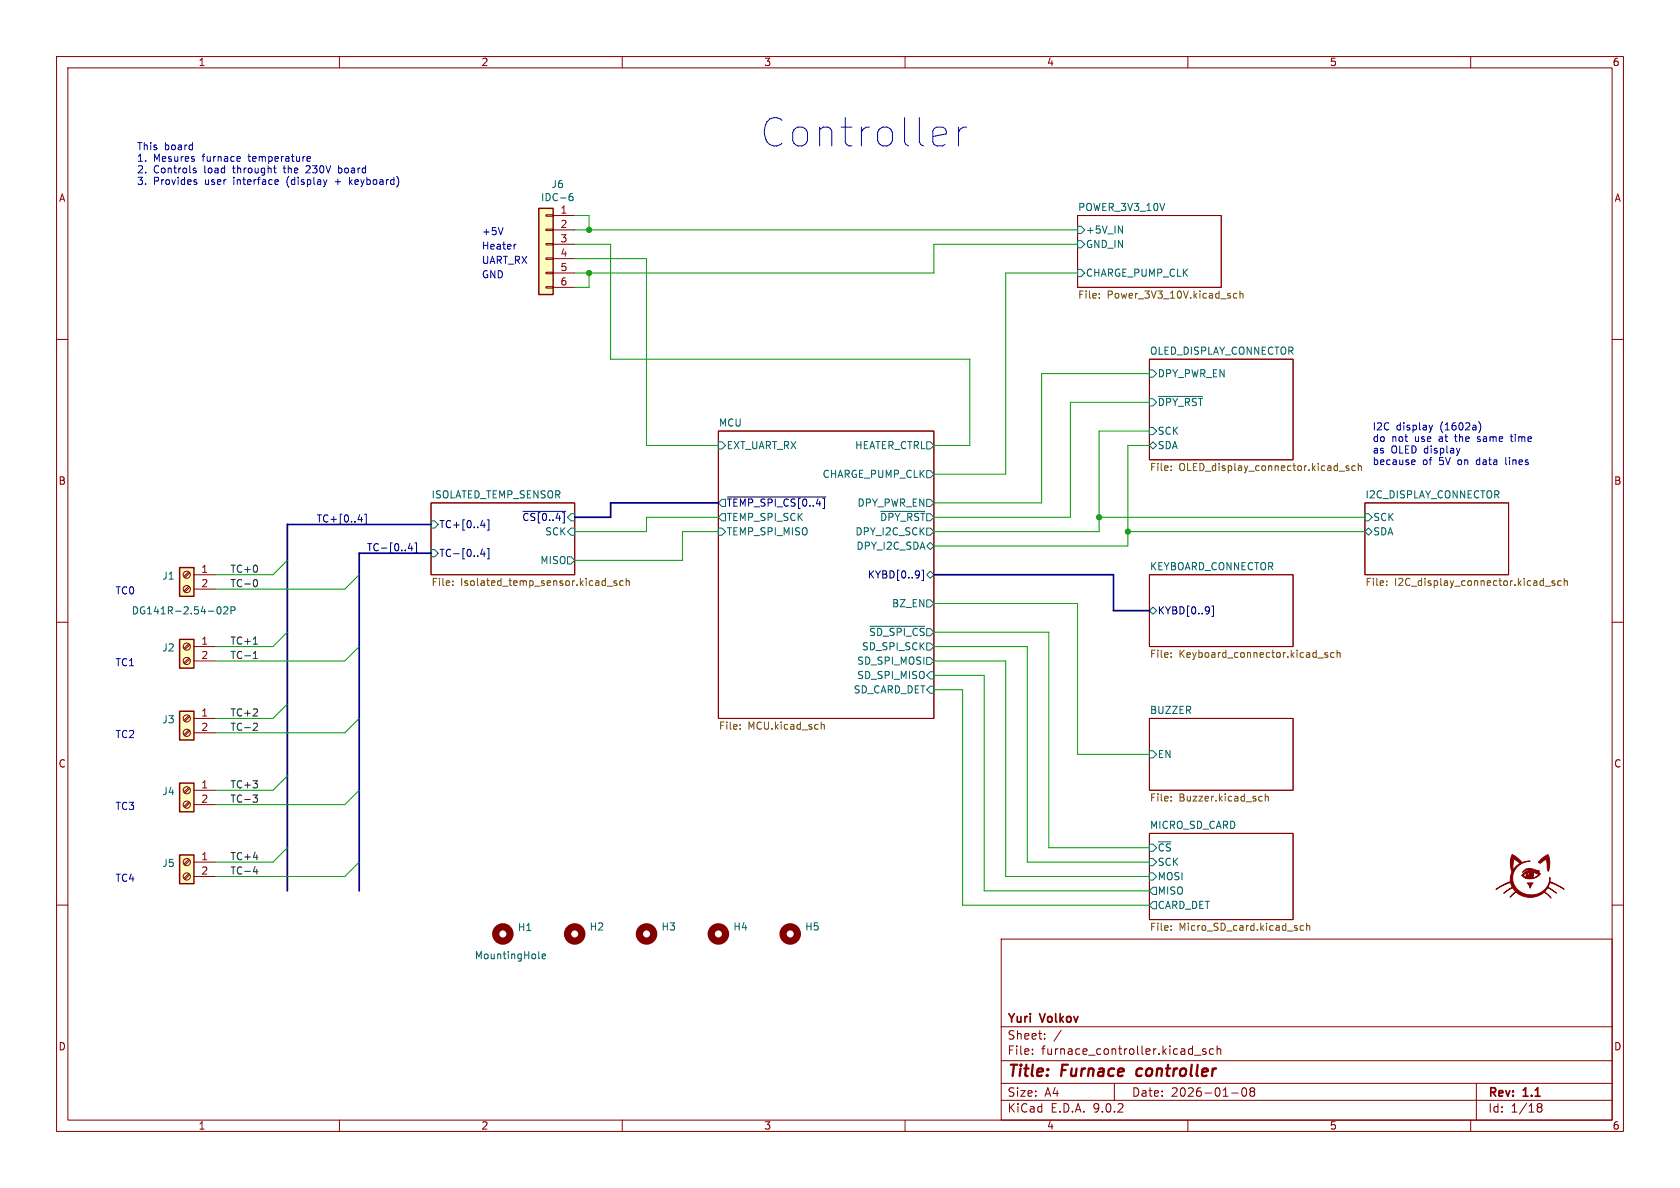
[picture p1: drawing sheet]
<svg xmlns="http://www.w3.org/2000/svg" width="297mm" height="210mm" viewBox="0 0 297 210" stroke-linecap="round" stroke-linejoin="round" font-family="sans-serif">
<g fill="none" stroke="#840000" stroke-width=".18">
<path d="M10 10h277v190h-277zM12 12h273v186h-273zM60 10v2M110 10v2M160 10v2M210 10v2M260 10v2M190.5 38.1h25.4v12.7h-25.4zM10 60h2M127 76.2h38.1v50.8h-38.1zM203.2 63.5h25.4v17.8h-25.4zM285 60h2"/>
<path d="M76.2 88.9h25.4v12.7h-25.4zM241.3 88.9h25.4v12.7h-25.4zM10 110h2M203.2 101.6h25.4v12.7h-25.4zM285 110h2M203.2 127h25.4v12.7h-25.4zM203.2 147.3h25.4v15.3h-25.4zM10 160h2M177 166h108v32h-108zM285 160h2M60 198v2M110 198v2"/>
<path d="M160 198v2M177 194.5h108M177 191.5h108M177 187.5h108M177 181.5h108M182.5 186.3v.1M182.5 185.5v.1M184.7 183.6v.1M184.7 182.8v.1M187.6 182.1l-1.3 2M197 191.5v3M210 198v2"/>
<path d="M211.2 186.5h1.1M213.2 185.5l-.4-.1-.2 .2 .1 .2 .5 .2v.3h-.6M214.5 185.5l-.4-.1-.3 .3v.4l.2 .2h.5M215.2 185.5l.2-.1 .3 .1 .1 .9M215.2 184.9v1.5M217.7 193.2h1.2M219.7 192.4l.2-.1a.81 .81 0 0 1 .6 .6 .81 .81 0 0 1-.3 .8l-.2 .1a.81 .81 0 0 1-.3-1.4zM221.2 192.9l-.2-.2 .2-.4 .5 .1 .1 .2-.3 .3M221.2 192.9l-.2 .3v.5l.2 .1 .5-.1 .1-.2-.1-.4-.2-.2M221.2 192.9h.3M260 198v2M261 191.5v6.5"/>
<path d="M271.7 195.5l.3 .2M271.7 195.4l.3-.3 .5 .1 .1 .3-.3 .2M272 195.7h.3M272 195.7l-.3 .3M272.3 195.7l.3 .3-.1 .5-.5 .1-.3-.3"/>
</g>
<path d="M201.1 189.1l-.2 .7 .3 .4" fill="none" stroke="#840000" stroke-width=".4"/>
<g fill="none" stroke="#006464" stroke-width=".18">
<path d="M197.7 39.9l.7 1.3v-1.3M190.5 47.6h.6l.7 .7-.7 .6h-.6zM190.5 40h.6l.7 .6-.7 .7h-.6zM190.5 42.5h.6l.7 .7-.7 .6h-.6zM127 78.1h.6l.7 .6-.7 .7h-.6zM163.8 78.1h.7l.6 .6-.6 .7h-.7zM203.2 65.4h.6l.7 .6-.7 .7h-.6zM203.2 70.5h.6l.7 .6-.7 .7h-.6zM203.2 78.7l.6-.6 .7 .6-.7 .7zM203.2 75.6h.6l.7 .6-.7 .6h-.6zM204.8 70.1h7.8M76.2 97.2h.6l.7 .6-.7 .6h-.6z"/>
<path d="M76.2 92.1h.6l.7 .6-.7 .6h-.6zM100.3 94l.7-.7h.6v1.3h-.6zM100.3 98.4h.7l.6 .7-.6 .6h-.7zM101 90.8h.6v1.3h-.6l-.7-.7zM127 93.3h.6l.7 .7-.7 .6h-.6zM127.6 90.8h.7v1.3h-.7l-.6-.7zM127.6 88.3h.7v1.2h-.7l-.6-.6zM155.7 90.4h7.8M163.8 88.3h.7l.6 .6-.6 .6h-.7zM163.8 96.5l.7-.6 .6 .6-.6 .7zM163.8 93.3h.7l.6 .7-.6 .6h-.7zM163.8 83.2h.7l.6 .6-.6 .7h-.7z"/>
<path d="M241.3 90.8h.6l.7 .6-.7 .7h-.6zM241.3 94l.6-.7 .7 .7-.7 .6zM153.8 110.7h9.7M163.8 106h.7l.6 .7-.6 .6h-.7zM163.8 116.2h.7l.6 .6-.6 .7h-.7zM163.8 113.7h.7l.6 .6-.6 .6h-.7zM163.8 101.6l.7-.6 .6 .6-.6 .6zM164.5 118.7h.6v1.3h-.6l-.7-.6zM203.2 108l.6-.7 .7 .7-.7 .6zM164.5 121.3h.6v1.3h-.6l-.7-.7zM203.2 132.7h.6l.7 .7-.7 .6h-.6zM203.2 149.2h.6l.7 .7-.7 .6h-.6z"/>
<path d="M203.2 154.3h.6l.7 .6-.7 .7h-.6zM203.2 151.8h.6l.7 .6-.7 .6h-.6zM203.8 156.8h.7v1.3h-.7l-.6-.6zM203.8 159.4h.7v1.3h-.7l-.6-.7z"/>
</g>
<g fill="none" stroke="#725600" stroke-width=".18">
<path d="M194.3 52.6v.1M194.3 51.9v.1M218.7 51.9h-.4l-.2 .2 .1 .5h.5M219.2 52l.2-.1h.3v.8M219.2 51.4v1.3M207 82.4v.1M207 83.1v.1M236.7 83.3h1M238.4 82.4l-.3-.1-.1 .2v.2l.4 .1v.3h-.4M239.6 82.4l-.4-.1-.2 .3 .1 .5h.5M240.1 82.5l.2-.2 .3 .1 .1 .8M240.1 81.9v1.3"/>
<path d="M80 103.4v.1M80 102.7v.1M107.3 103.6h1M109 102.7h-.3l-.2 .1 .1 .2 .4 .1v.3h-.5M110.2 102.7h-.4l-.2 .2 .1 .5h.5M110.7 102.8l.2-.1h.3l.1 .8M110.7 102.2v1.3M207 115.4v.1M207 116.1v.1M233 116.3h1M234.7 115.4h-.3l-.2 .1 .1 .2 .4 .1v.3h-.5M235.8 115.4h-.3l-.3 .2 .2 .5h.4"/>
<path d="M236.4 115.5l.2-.1h.3v.8M236.4 114.9v1.3M245.1 102.7v.1M245.1 103.4v.1M273.1 103.6h1M274.8 102.7h-.3l-.1 .1v.2l.4 .1v.3h-.4M276 102.7h-.4l-.2 .2 .1 .5h.5M276.5 102.8l.2-.1h.3l.1 .8M276.5 102.2v1.3M130.8 128.8v.1M130.8 128.1v.1M145.2 127.6v1.3"/>
<path d="M145.2 128.2l.2-.1h.3v.8M207 141.5v.1M207 140.8v.1M222.8 140.8h.3M223.1 141.5l-.3 .1M223.7 140.9l.2-.1h.3v.8M223.7 140.3v1.3M207 163.7v.1M207 164.3v.2M230.5 163.7l-.4-.1-.3 .3 .2 .5h.5M231 163.7l.2-.1 .3 .1v.8M231 163.2v1.3"/>
</g>
<path d="M85 92.9h.8M85.3 97l-.3 .9h.8M85.6 92.4v.9M85.6 97.5v.9M86.1 97h.3v1.8h-.3M86.1 91.9h.3v1.8h-.3M92.5 90.4h7.5M128.6 87.9h17.4M163 100.8h.3v1.8h-.3M214.2 107.1h.3v1.9h-.3" fill="none" stroke="#000084" stroke-width=".18"/>
<circle cx="139.7" cy="165.1" r="1.27" fill="none" stroke="#840000" stroke-width="1.3"/>
<g fill="#840000" stroke="#840000" stroke-width=".18">
<path d="M267.3 151.1l.9 .5 .9 .9 1.4-.3a3 3 0 0 0-3.1 3.2 3 3 0 0 0 3.5 2.8 3.2 3.2 0 0 0 3.1-3.1v.8l1.1 .4 1.4 .9-1.2-.7-1.3-.5-.3 .8 1.5 1.1-1.6-1-.5 .7 1.1 1.2-1.2-1.1a3.9 3.9 0 0 1-2.1 .9 3.8 3.8 0 0 1-2.9-.9l-1 .9 .9-1-.5-.7-1.6 1 1.6-1.1-.3-.8-1.7 .7-.9 .5 1.6-1 .9-.3v-.9l.3-.8-.1-.4a.77 .77 0 0 0 .7-.5l.8-.6-1-.8-.2 1v.9h-.3l-.2-1.7z"/>
<path d="M269.4 153.9a2.13 2.13 0 0 1 2.3 0l.5 .1h-.6l.5 .3-.4-.1a1.87 1.87 0 0 0-2.5 0z"/>
<path d="M270 156.1h1l-.5 .9z"/>
<path d="M270.3 154.3h.1a.39 .39 0 0 1 .5 .3 .39 .39 0 0 1-.4 .5 .39 .39 0 0 1-.4-.5 .17 .17 0 0 0 .2 .1 .17 .17 0 0 0 .1-.3z"/>
<path d="M269.3 154.5a1.74 1.74 0 0 1 2.4-.2l.6 .1-.2 .4a2.45 2.45 0 0 1-2.4 .4h1.2l.6-.2 .6-.5-1.2-.4a.72 .72 0 0 1-.1 1.1h-1.1l-.6-.5 .9 .4-.2-.2 .2-.1a.49 .49 0 0 0 .7 .3 .49 .49 0 0 0 0-.8 .49 .49 0 0 0-.7 .3v.2h-.2l.2-.6-.7 .5h-.2z"/>
<path d="M272.1 152.3l.9-.8 .6-.4a.79 .79 0 0 1 .3 .9v1.1l-.2 .9-.1-.3-.2-1.9-.6 .4a.54 .54 0 0 1-.8 .3z"/>
</g>
<path d="M31.7 138.4h2.6v5.1h-2.6z" fill="#ffffc2"/>
<path d="M31.7 138.4h2.6v5.1h-2.6z" fill="none" stroke="#840000" stroke-width=".25"/>
<g fill="none" stroke="#840000" stroke-width=".18">
<path d="M33.4 139.2l-.9 .8M33.6 139.4l-.9 .8M34.3 139.7h3.8M33.4 141.7l-.9 .9M33.6 141.9l-.9 .8M34.3 142.2h3.8"/>
<circle cx="33" cy="139.7" r=".63"/>
<circle cx="33" cy="142.2" r=".63"/>
</g>
<path d="M31.7 151.1h2.6v5.1h-2.6z" fill="#ffffc2"/>
<path d="M31.7 151.1h2.6v5.1h-2.6z" fill="none" stroke="#840000" stroke-width=".25"/>
<g fill="none" stroke="#840000" stroke-width=".18">
<path d="M33.4 151.9l-.9 .8M33.4 154.4l-.9 .9M33.6 152.1l-.9 .8M33.6 154.6l-.9 .8M34.3 152.4h3.8M34.3 154.9h3.8"/>
<circle cx="33" cy="152.4" r=".63"/>
<circle cx="33" cy="154.9" r=".63"/>
</g>
<path d="M31.7 125.7h2.6v5.1h-2.6z" fill="#ffffc2"/>
<path d="M31.7 125.7h2.6v5.1h-2.6z" fill="none" stroke="#840000" stroke-width=".25"/>
<g fill="none" stroke="#840000" stroke-width=".18">
<path d="M33.4 126.5l-.9 .8M33.4 129l-.9 .9M33.6 126.7l-.9 .8M33.6 129.2l-.9 .8M34.3 127h3.8M34.3 129.5h3.8"/>
<circle cx="33" cy="127" r=".63"/>
<circle cx="33" cy="129.5" r=".63"/>
</g>
<path d="M95.2 36.8h2.6v15.3h-2.6z" fill="#ffffc2"/>
<path d="M95.2 36.8h2.6v15.3h-2.6z" fill="none" stroke="#840000" stroke-width=".25"/>
<path d="M96.5 38h1.3v.2h-1.3zM97.8 38.1h3.8M96.5 40.5h1.3v.3h-1.3zM96.5 43.1h1.3v.2h-1.3zM96.5 45.6h1.3v.2h-1.3zM96.5 48.1h1.3v.3h-1.3zM96.5 50.7h1.3v.2h-1.3zM97.8 40.6h3.8M97.8 43.2h3.8M97.8 45.7h3.8M97.8 48.3h3.8M97.8 50.8h3.8" fill="none" stroke="#840000" stroke-width=".18"/>
<path d="M100.7 34.8l.4-.1 .2 .2-.1 .5-.4 .1-.1-.1M101.2 34.2l-.4 .1-.1 .2M95.2 169.3l.2 .2M95.8 169.1l.6-.2v-.2l-.4-.1-.2 .2 .1 .6h.5" fill="none" stroke="#006464" stroke-width=".18"/>
<g fill="none" stroke="#840000" stroke-width="1.3">
<circle cx="88.9" cy="165.1" r="1.27"/>
<circle cx="101.6" cy="165.1" r="1.27"/>
<circle cx="114.3" cy="165.1" r="1.27"/>
<circle cx="127" cy="165.1" r="1.27"/>
</g>
<path d="M31.7 100.3h2.6v5.1h-2.6z" fill="#ffffc2"/>
<path d="M31.7 100.3h2.6v5.1h-2.6z" fill="none" stroke="#840000" stroke-width=".25"/>
<g fill="none" stroke="#840000" stroke-width=".18">
<path d="M33.4 101.1l-.9 .8M33.4 103.6l-.9 .9M33.6 101.3l-.9 .8M33.6 103.8l-.9 .8M34.3 101.6h3.8M34.3 104.1h3.8"/>
<circle cx="33" cy="101.6" r=".63"/>
<circle cx="33" cy="104.1" r=".63"/>
</g>
<path d="M38.4 107.7l.1-.3 .2-.1a.68 .68 0 0 1 .4 .6 .68 .68 0 0 1-.4 .6l-.2-.1-.1-.4M39.6 107.4l.4-.1 .3 .3-.8 .9h.8M40.8 107.9h.6l.2-.2-.1-.3-.7-.1v1.2" fill="none" stroke="#006464" stroke-width=".18"/>
<path d="M31.7 113h2.6v5.1h-2.6z" fill="#ffffc2"/>
<path d="M31.7 113h2.6v5.1h-2.6z" fill="none" stroke="#840000" stroke-width=".25"/>
<g fill="none" stroke="#840000" stroke-width=".18">
<path d="M33.4 113.8l-.9 .8M33.4 116.3l-.9 .9M33.6 114l-.9 .8M33.6 116.5l-.9 .8M34.3 114.3h3.8M34.3 116.8h3.8"/>
<circle cx="33" cy="116.8" r=".63"/>
<circle cx="33" cy="114.3" r=".63"/>
</g>
<path d="M44.8 113.9h.7M44.8 116.4h.7M44.8 115.5l.4-.4v1.3M45.1 102.4a.68 .68 0 0 1 .4 .7 .68 .68 0 0 1-.4 .6M45 127.8l.4 .1 .1 .3-.8 .9h.8M44.7 140.5h.8l-.4 .5 .4 .2v.4l-.2 .2h-.4M44.8 154.1h.8M44.8 151.6h.8M45.4 153.7v.8" fill="none" stroke="#0f0f0f" stroke-width=".18"/>
<path d="M63.3 91.9h.8M63.9 91.4v.9M64.4 90.9h.3v1.8h-.3M72.5 96l-.3 .9h.8M72.8 96.5v.9M73.3 96h.3v1.8h-.3" fill="none" stroke="#000084" stroke-width=".18"/>
<path d="M76.2 92.7h-25.4v64.8M76.2 97.8h-12.7v59.7M127 88.9h-19.1v2.5h-6.3M165.1 101.6h31.7v6.4h6.4" fill="none" stroke="#000084" stroke-width=".3"/>
<g fill="none" stroke="#009600" stroke-width=".18">
<path d="M101.6 38.1h2.5v2.5M101.6 43.2h6.3v20.3h63.5v15.2h-6.3M101.6 45.7h12.7v33h12.7M101.6 40.6h88.9M104.1 48.3v2.5h-2.5M190.5 43.2h-25.4v5.1h-63.5M190.5 48.3h-12.7v35.5h-12.7M203.2 78.7h-3.8v17.8h-34.3M203.2 76.2h-8.9v17.8h-29.2M203.2 71.1h-14v20.3h-24.1M203.2 66h-19.1v22.9h-19M50.8 99.1l-2.5 2.5h-10.2"/>
<path d="M127 91.4h-12.7v2.6h-12.7M127 94h-6.4v5.1h-19M194.3 91.4h47M199.4 94h41.9M50.8 111.8l-2.5 2.5h-10.2M63.5 114.3l-2.5 2.5h-22.9M63.5 101.6l-2.5 2.5h-22.9M165.1 116.8h12.7v38.1h25.4M165.1 114.3h16.5v38.1h21.6M165.1 119.4h8.9v38.1h29.2M165.1 106.7h25.4v26.7h12.7M165.1 111.8h20.3v38.1h17.8"/>
<path d="M50.8 124.5l-2.5 2.5h-10.2M50.8 137.2l-2.5 2.5h-10.2M63.5 139.7l-2.5 2.5h-22.9M63.5 127l-2.5 2.5h-22.9M165.1 121.9h5.1v38.1h33M50.8 149.9l-2.5 2.5h-10.2M63.5 152.4l-2.5 2.5h-22.9"/>
</g>
<g fill="none" stroke="#0000c2" stroke-width=".18">
<path d="M34.2 30.1l.4 .1 .1 .2-.2 .2-.4-.1M34.2 29.8h.4M34.5 32.2h.3v.2l-.2 .2h-.2M34.5 31.8h.3M42.3 27.7l.2 .3-.6 .1M42.4 28.5h-.1M48.4 29.7h.4M48.5 30.4l.3 .2M48.8 31.8h.3l.1 .3-.6 .1M49.1 32.5l-.3 .1M54.3 28.3l.2 .2h.3M54.3 27.9l.2-.2h.2l.2 .2v.1l-.6 .1"/>
<path d="M54.8 29.8l-.8 .8h.8M59.2 32.1h1M59.8 30.5l.4 .1M59.8 29.3v1.3M60.2 29.7l-.4 .1M61.8 31.3v1.3M61.9 32.1l.4 .5M62.3 31.8l-.5 .4M169.4 22.5v3.3M170.9 22.5a1.28 1.28 0 0 0-1.5 .9M88.9 40.2l-.4 1.3M91.2 43.2l-.2 .1"/>
<path d="M252.6 75.2l.4 .8M253 76l-.2 .3M253.3 75.2l-.3 .8M258.1 79.2l-.3 .9M261.2 78h.1M261.4 77.2l-.2 .2 .2 .2M261.4 74.6a1.46 1.46 0 0 1 0 1.9M267 77.2h.5M267.2 76.8v1.1l.3 .1M249.7 81.3l.4 .1 .1 .2-.6 .1M250.1 82.1h-.4M266.2 80.9v1.1l.2 .1"/>
</g>
<g fill="#009600" stroke="#009600" stroke-width=".18">
<circle cx="104.1" cy="40.6" r=".46"/>
<circle cx="199.4" cy="94" r=".46"/>
<circle cx="104.1" cy="48.3" r=".46"/>
<circle cx="194.3" cy="91.4" r=".46"/>
</g>
<text font-size="7" fill="#0000c2" x="134.8" y="26.4">Controller</text>
<g font-size="2.8" fill="#840000">
<text x="178" y="190.9">Title:</text>
<text x="187.7" y="190.9">Furnace</text>
<text x="201.8" y="190.9">controller</text>
</g>
<g font-size="2.1" fill="#840000">
<text x="178" y="184">Sheet:</text>
<text x="178" y="181.2">Yuri</text>
<text x="184" y="181.2">Volkov</text>
<text x="178" y="186.7">File:</text>
<text x="184.1" y="186.7">furnace_controller.kicad_sch</text>
<text x="178" y="196.9">KiCad</text>
<text x="178" y="194.1">Size:</text>
<text x="184.7" y="194.1">A4</text>
<text x="185.7" y="196.9">E.D.A.</text>
<text x="193.3" y="196.9">9.0.2</text>
<text x="200" y="194.1">Date:</text>
<text x="207" y="194.1">2026-01-08</text>
<text x="263" y="194.3">Rev:</text>
<text x="263" y="196.9">Id:</text>
<text x="267.1" y="196.9">1/18</text>
<text x="269.4" y="194.3">1.1</text>
</g>
<g font-size="1.8" fill="#840000">
<text x="35" y="11.9">1</text>
<text x="85" y="11.9">2</text>
<text x="135" y="11.9">3</text>
<text x="185" y="11.9">4</text>
<text x="235" y="11.9">5</text>
<text x="285" y="11.9">6</text>
<text x="10.3" y="35.9">A</text>
<text x="285.3" y="35.9">A</text>
<text x="10.3" y="85.9">B</text>
<text x="285.3" y="85.9">B</text>
<text x="10.3" y="135.9">C</text>
<text x="285.3" y="135.9">C</text>
<text x="10.3" y="185.9">D</text>
<text x="285.3" y="185.9">D</text>
<text x="35" y="199.9">1</text>
<text x="85" y="199.9">2</text>
<text x="135" y="199.9">3</text>
<text x="185" y="199.9">4</text>
<text x="235" y="199.9">5</text>
<text x="285" y="199.9">6</text>
</g>
<g font-size="1.8" fill="#0000c2">
<text x="24.1" y="26.6">This</text>
<text x="24.1" y="28.7">1.</text>
<text x="27.1" y="28.7">Mesures</text>
<text x="29.1" y="26.6">board</text>
<text x="35.9" y="28.7">furnace</text>
<text x="44.2" y="28.7">temperature</text>
<text x="24.1" y="30.7">2.</text>
<text x="24.1" y="32.8">3.</text>
<text x="27.1" y="30.7">Controls</text>
<text x="27.1" y="32.8">Provides</text>
<text x="36.2" y="30.7">load</text>
<text x="36.3" y="32.8">user</text>
<text x="41.5" y="30.7">throught</text>
<text x="41.6" y="32.8">interface</text>
<text x="50.6" y="30.7">the</text>
<text x="51.1" y="32.8">(display</text>
<text x="54.8" y="30.7">230V</text>
<text x="59.9" y="32.8">+</text>
<text x="60.7" y="30.7">board</text>
<text x="62.6" y="32.8">keyboard)</text>
<text x="85.1" y="41.7">+5V</text>
<text x="85.1" y="46.7">UART_RX</text>
<text x="85.1" y="44.2">Heater</text>
<text x="85.1" y="49.3">GND</text>
<text x="242.6" y="76.2">I2C</text>
<text x="246.8" y="76.2">display</text>
<text x="254.7" y="76.2">(1602a)</text>
<text x="242.6" y="78.2">do</text>
<text x="242.6" y="80.3">as</text>
<text x="242.6" y="82.3">because</text>
<text x="245.9" y="80.3">OLED display</text>
<text x="246" y="78.2">not</text>
<text x="250.2" y="78.2">use</text>
<text x="251.5" y="82.3">of</text>
<text x="254.5" y="82.3">5V</text>
<text x="254.7" y="78.2">at</text>
<text x="257.7" y="78.2">the</text>
<text x="258" y="82.3">on</text>
<text x="261.5" y="82.3">data</text>
<text x="261.8" y="78.2">same</text>
<text x="266.8" y="82.3">lines</text>
<text x="268" y="78.2">time</text>
<text x="20.3" y="105.2">TC0</text>
<text x="20.3" y="117.9">TC1</text>
<text x="20.3" y="130.6">TC2</text>
<text x="20.3" y="143.3">TC3</text>
<text x="20.3" y="156">TC4</text>
</g>
<g font-size="1.8" fill="#006464">
<text x="95.5" y="35.8">IDC-6</text>
<text x="97.4" y="33.5">J6</text>
<text x="190.5" y="37.4">POWER_3V3_10V</text>
<text x="191.9" y="41.5">+5V_IN</text>
<text x="191.9" y="44">GND_IN</text>
<text x="191.9" y="49.1">CHARGE_PUMP_CLK</text>
<text x="203.2" y="62.8">OLED_DISPLAY_CONNECTOR</text>
<text x="204.6" y="66.9">DPY_PWR_EN</text>
<text x="204.6" y="72">~{DPY_RST}</text>
<text x="127" y="75.5">MCU</text>
<text x="204.6" y="77.1">SCK</text>
<text x="128.4" y="79.6">EXT_UART_RX</text>
<text x="151.1" y="79.6">HEATER_CTRL</text>
<text x="204.6" y="79.6">SDA</text>
<text x="76.2" y="88.2">ISOLATED_TEMP_SENSOR</text>
<text x="145.3" y="84.7">CHARGE_PUMP_CLK</text>
<text x="151.5" y="89.8">DPY_PWR_EN</text>
<text x="241.3" y="88.2">I2C_DISPLAY_CONNECTOR</text>
<text x="96.3" y="94.8">SCK</text>
<text x="128.4" y="94.8">TEMP_SPI_MISO</text>
<text x="128.4" y="92.3">TEMP_SPI_SCK</text>
<text x="151.1" y="94.8">DPY_I2C_SCK</text>
<text x="155.5" y="92.3">~{DPY_RST}</text>
<text x="242.7" y="92.3">SCK</text>
<text x="242.7" y="94.8">SDA</text>
<text x="95.4" y="99.9">MISO</text>
<text x="151.3" y="97.4">DPY_I2C_SDA</text>
<text x="203.2" y="100.9">KEYBOARD_CONNECTOR</text>
<text x="28.6" y="102.7">J1</text>
<text x="157.6" y="107.5">BZ_EN</text>
<text x="23.2" y="108.8">DG141R-2.54-02P</text>
<text x="153.5" y="112.6">~{SD_SPI_CS}</text>
<text x="28.6" y="115.4">J2</text>
<text x="151.4" y="117.7">SD_SPI_MOSI</text>
<text x="152.3" y="115.2">SD_SPI_SCK</text>
<text x="150.8" y="122.8">SD_CARD_DET</text>
<text x="151.4" y="120.2">SD_SPI_MISO</text>
<text x="28.6" y="128.1">J3</text>
<text x="203.2" y="126.3">BUZZER</text>
<text x="204.6" y="134.2">EN</text>
<text x="28.6" y="140.8">J4</text>
<text x="203.2" y="146.6">MICRO_SD_CARD</text>
<text x="28.6" y="153.5">J5</text>
<text x="204.6" y="150.7">~{CS}</text>
<text x="204.6" y="155.8">MOSI</text>
<text x="204.6" y="153.3">SCK</text>
<text x="204.6" y="158.3">MISO</text>
<text x="204.6" y="160.9">CARD_DET</text>
<text x="91.4" y="164.8">H1</text>
<text x="104.1" y="164.7">H2</text>
<text x="116.8" y="164.7">H3</text>
<text x="129.5" y="164.7">H4</text>
<text x="142.2" y="164.7">H5</text>
<text x="83.8" y="169.8">MountingHole</text>
</g>
<g font-size="1.8" fill="#a90000">
<text x="99" y="37.8">1</text>
<text x="99" y="40.4">2</text>
<text x="99" y="42.9">3</text>
<text x="99" y="45.5">4</text>
<text x="99" y="48">5</text>
<text x="99" y="50.5">6</text>
<text x="35.5" y="101.3">1</text>
<text x="35.5" y="103.9">2</text>
<text x="35.5" y="114">1</text>
<text x="35.5" y="116.6">2</text>
<text x="35.5" y="126.7">1</text>
<text x="35.5" y="129.3">2</text>
<text x="35.5" y="139.4">1</text>
<text x="35.5" y="142">2</text>
<text x="35.5" y="152.1">1</text>
<text x="35.5" y="154.7">2</text>
</g>
<g font-size="1.8" fill="#725600">
<text x="190.5" y="53.1">File:</text>
<text x="195.7" y="53.1">Power_3V3_10V.kicad_sch</text>
<text x="203.2" y="83.6">File:</text>
<text x="208.4" y="83.6">OLED_display_connector.kicad_sch</text>
<text x="76.2" y="103.9">File:</text>
<text x="81.4" y="103.9">Isolated_temp_sensor.kicad_sch</text>
<text x="241.3" y="103.9">File:</text>
<text x="246.5" y="103.9">I2C_display_connector.kicad_sch</text>
<text x="203.2" y="116.6">File:</text>
<text x="208.4" y="116.6">Keyboard_connector.kicad_sch</text>
<text x="127" y="129.3">File:</text>
<text x="132.2" y="129.3">MCU.kicad_sch</text>
<text x="203.2" y="142">File:</text>
<text x="208.4" y="142">Buzzer.kicad_sch</text>
<text x="203.2" y="164.9">File:</text>
<text x="208.4" y="164.9">Micro_SD_card.kicad_sch</text>
</g>
<g font-size="1.8" fill="#000084">
<text x="128.4" y="89.8">~{TEMP_SPI_CS[0..4]}</text>
<text x="55.9" y="92.4">TC+[0..4]</text>
<text x="77.6" y="93.6">TC+[0..4]</text>
<text x="92.2" y="92.3">~{CS[0..4]}</text>
<text x="64.8" y="97.5">TC-[0..4]</text>
<text x="77.6" y="98.7">TC-[0..4]</text>
<text x="153.3" y="102.5">KYBD[0..9]</text>
<text x="204.6" y="108.8">KYBD[0..9]</text>
</g>
<g font-size="1.8" fill="#0f0f0f">
<text x="40.6" y="101.3">TC+0</text>
<text x="40.6" y="103.9">TC-0</text>
<text x="40.6" y="114">TC+1</text>
<text x="40.6" y="116.6">TC-1</text>
<text x="40.6" y="126.7">TC+2</text>
<text x="40.6" y="129.3">TC-2</text>
<text x="40.6" y="139.4">TC+3</text>
<text x="40.6" y="142">TC-3</text>
<text x="40.6" y="154.7">TC-4</text>
<text x="40.6" y="152.1">TC+4</text>
</g>
</svg>
